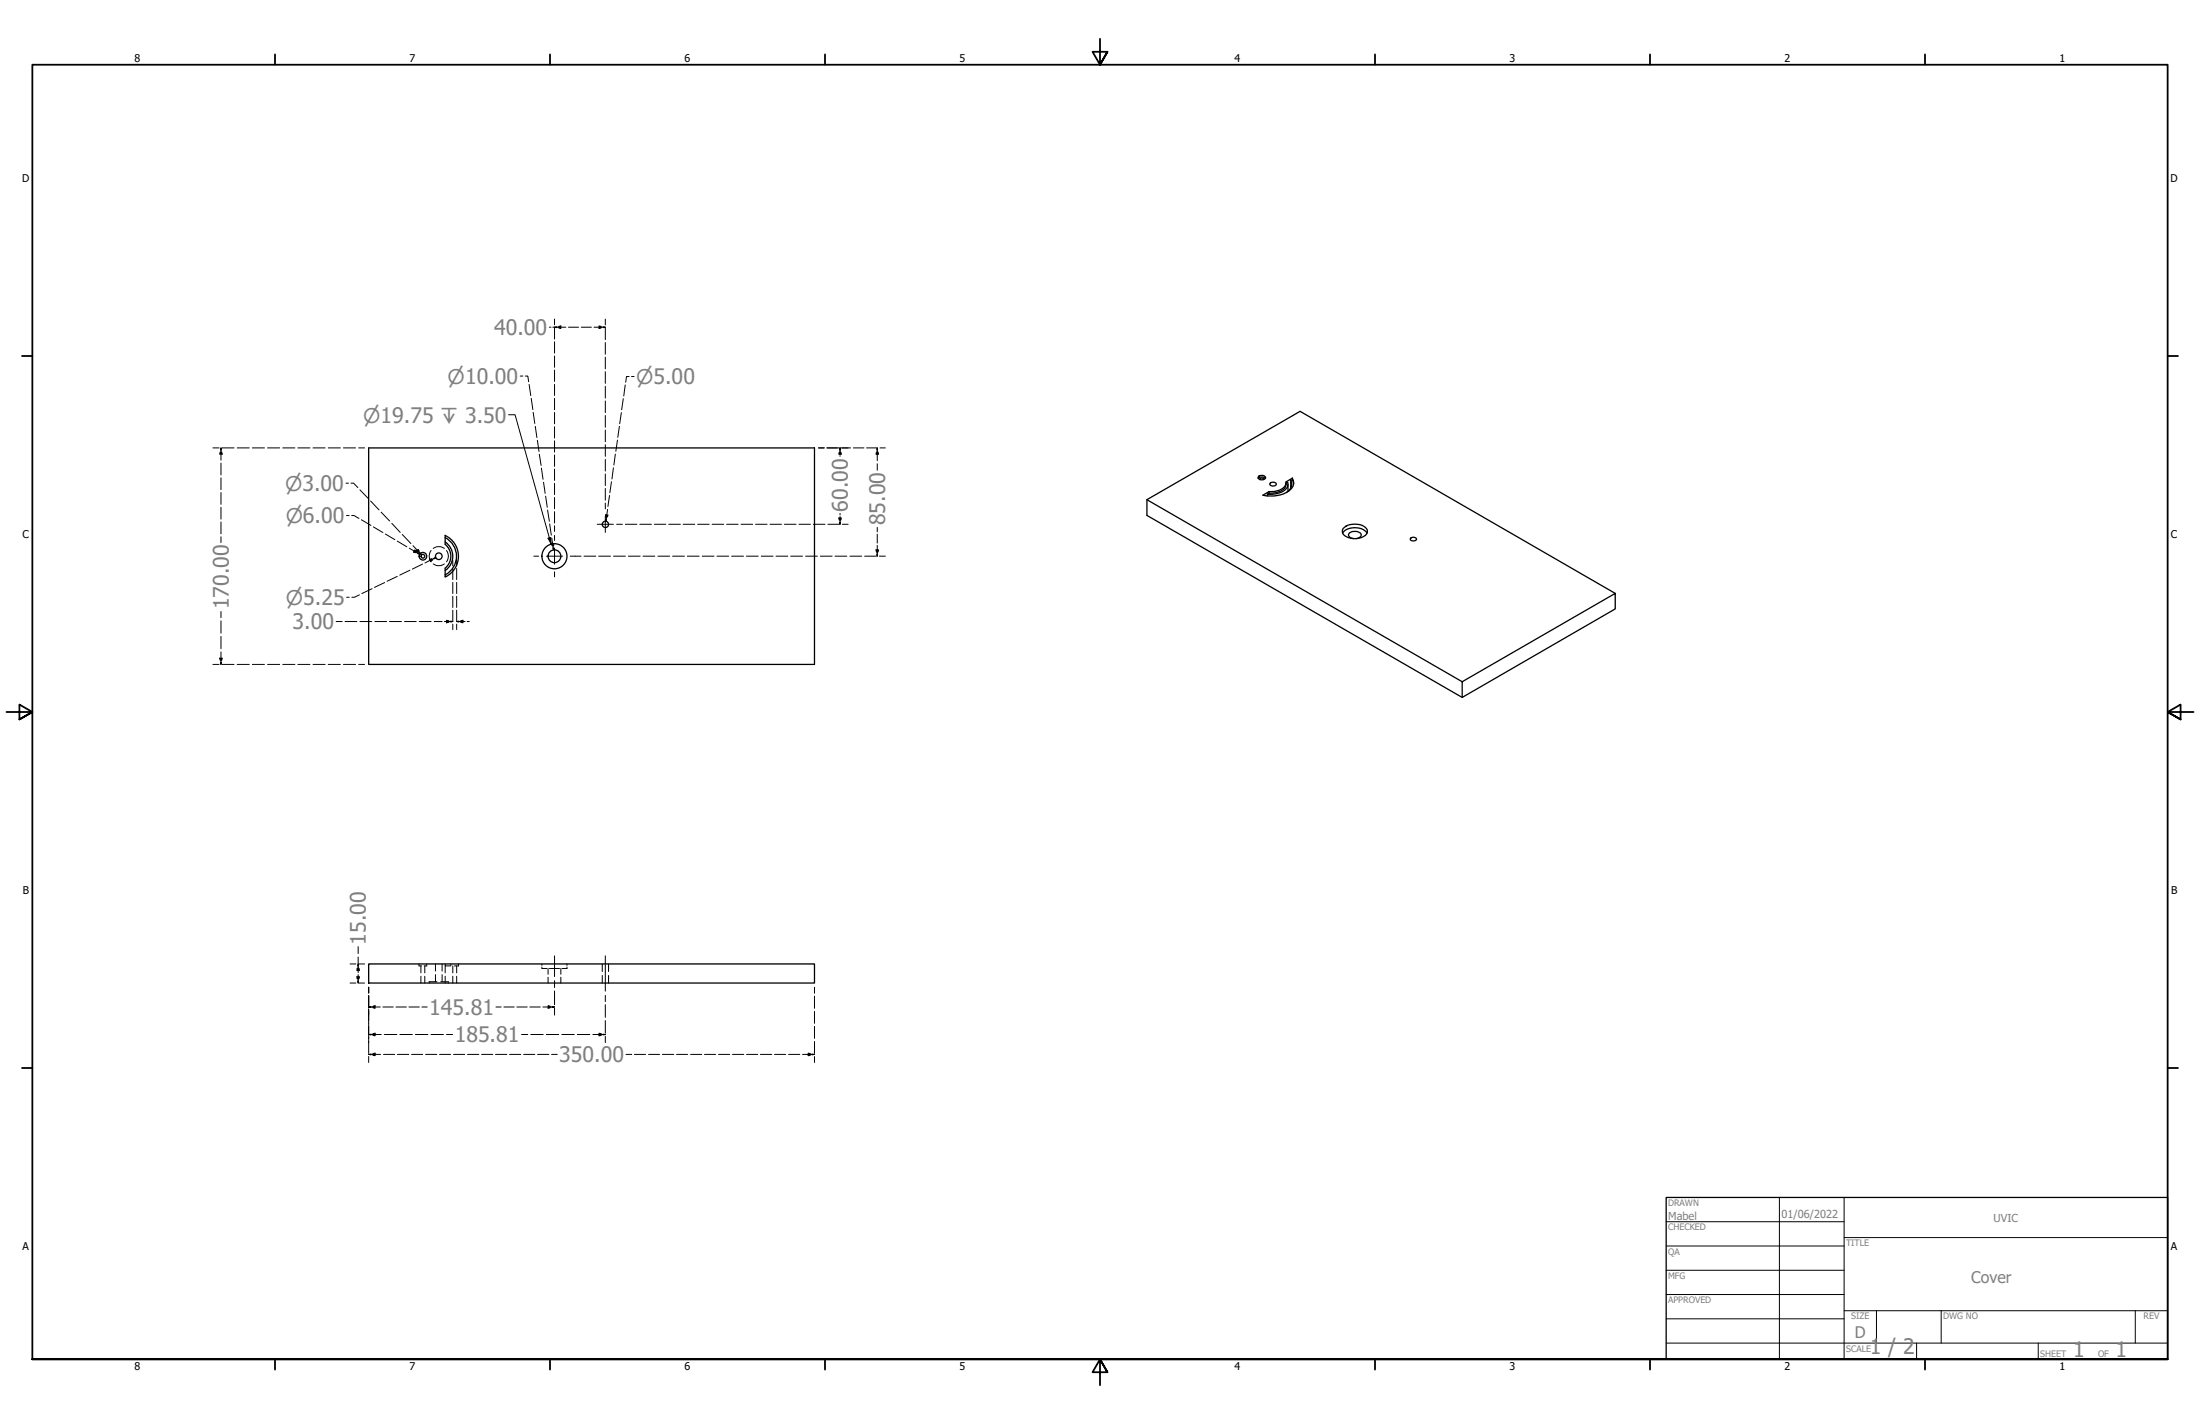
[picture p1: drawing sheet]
<svg xmlns="http://www.w3.org/2000/svg" width="864mm" height="559mm" viewBox="0 0 864 559" stroke-linecap="round" stroke-linejoin="round" font-family="sans-serif">
<!-- layer: Oculto (ANSI) -->
<g fill="none" stroke="#000" stroke-width=".39">
<path d="M169.2 216a3.6 3.6 0 0 0 0 4.5M170.1 215.2a3.8 3.8 0 0 1 4.3 0M175.3 216a3.6 3.6 0 0 1 0 4.5M170.1 221.3a3.8 3.8 0 0 0 4.3 0M164.5 378.8v.2h1M164.5 378.3v.2M165.2 379v2.8M166.8 379v2.8M167.5 378.8v.2h-1M167.5 378.3v.2M170.9 378.3v2.8M173.5 378.3v2.8"/>
<path d="M174.8 378.8l.1 .2M174.8 378.3v.2M174.8 379v2.8M175 379h1.8M177 378.3v.2M177 378.8v.2M177.7 379v2.8M179.3 379v2.8M180 378.8v.2h-1.6M180 378.3v.2M212.7 379.5v.5h2M212.7 378.3v.5"/>
<path d="M222.6 379.5v.5h-2M222.6 378.3v.5M236.4 378.3v3M238.9 378.3v3M165.2 383.1v2.7M166.8 383.1v2.7M168.5 385.6v.2M170.9 382.5v2.8M171.5 385.3l-3 .1M173 385.3l3 .1M173.5 382.5v2.8M174.8 383.1v2.7"/>
<path d="M176 385.6v.2M177.7 383.1v2.7M179.3 383.1v2.7M215.1 380v2.3M215.1 383.5v2.3M215.6 380h4M220.2 380v2.3M220.2 383.5v2.3M236.4 382.8v3M238.9 382.8v3"/>
</g>
<!-- layer: Visible (ANSI) -->
<g fill="none" stroke="#000" stroke-width=".51">
<path d="M144.7 175.8h175v84.9h-175zM450.2 196.1l123.8 71.4M493.9 187.7l1.1-.5 1.1 .1 .6 .4M494.2 186.8l2-.1a.73 .73 0 0 1 .5 1.1 1.72 1.72 0 0 1-2.9-.5zM494.6 188.2a.7 .7 0 0 1 .7-.6 .7 .7 0 0 1 .7 .6M497.5 193.9v.7M498.2 192.9v.6l-.7 .4M498.8 189.4l1.3-.2 .8 .4a1.21 1.21 0 0 1-.8 1.2 1.21 1.21 0 0 1-1.4-.4l-.3-.5zM504.8 189.5v.6a4.5 4.5 0 0 1-4.6 3.3l-2 .1M504.8 189.7l.7-.4a3.8 3.8 0 0 1-3.7 4.2l-4.3 .4M505.6 190.1v2.7M506.7 188.6a3.4 3.4 0 0 1-1.7 4.7"/>
<path d="M506.7 188.6v2.9M507.3 187.6l-2.5 1.5a4.3 4.3 0 0 1-4.5 3.7l-2.1 .1M507.3 187.6a3.9 3.9 0 0 1-2.4 5.7 13.6 13.6 0 0 1-9.2 1l2.5-1.4M507.3 188.3l.5 1.4M507.3 187.6v.7M507.3 188.3l-.6 .3M174.7 211a8.2 8.2 0 0 1 4.5 7.3 8.2 8.2 0 0 1-4.5 7.3M174.7 210.1a8.9 8.9 0 0 1 5.3 8.1 8.9 8.9 0 0 1-5.3 8.2M174.7 213.6a6 6 0 0 1 0 9.4M174.7 212.7a6.8 6.8 0 0 1 0 11.2M174.8 210.1v3.5M527 209.2a6.4 6.4 0 0 1 9.6 0"/>
<path d="M527.2 207.4a7 7 0 0 1 9.2 0 2.02 2.02 0 0 1-1.1 3.1 6.9 6.9 0 0 1-8.1-.9 2.1 2.1 0 0 1 0-2.2zM531.2 211.3l-.6-.1a1.31 1.31 0 0 1-1.3-1.4 1.31 1.31 0 0 1 1.5-1.2h2a1.28 1.28 0 0 1 1.3 .6 1.28 1.28 0 0 1-.1 1.4l-1.6 .7M553.7 211.3a1.26 1.26 0 0 1 1.3-.5 1.26 1.26 0 0 1 .9 1l-1.1 .5a.88 .88 0 0 1-1.1-1zM174.8 222.9v3.5M634 232.9l-123.7-71.5-60.1 34.7v6.1l123.8 71.5M574 267.5l60-34.6v6.1l-60 34.7zM144.7 378.3h175v7.5h-175z"/>
<circle cx="166" cy="218.3" r=".73"/>
<circle cx="166" cy="218.3" r="1.49"/>
<circle cx="172.2" cy="218.3" r="1.3"/>
<circle cx="217.6" cy="218.3" r="2.51"/>
<circle cx="217.6" cy="218.3" r="4.9"/>
<circle cx="237.6" cy="205.8" r="1.24"/>
</g>
<!-- layer: Border (ANSI) -->
<g fill="none" stroke="#000" stroke-width=".7">
<path d="M431.8 15.2v10.2l-2.9-5.1h5.8l-2.9 5.1 2.9-5.1M107.9 21.3v4.1M215.9 21.3v4.1M323.8 21.3v4.1M539.8 21.3v4.1M647.7 21.3v4.1M755.6 21.3v4.1M8.6 139.7h4.1M850.9 139.7h4.1M2.5 279.4h10.2l-5.1-2.9v5.8l5.1-2.9-5.1 2.9M861.1 279.4h-10.2l5.1-2.9v5.8l-5.1-2.9 5.1 2.9M8.6 419.1h4.1"/>
<path d="M850.9 419.1h4.1M12.7 533.4v-508h838.2v508h-838.2h838.2M107.9 533.4v4.1M215.9 533.4v4.1M323.8 533.4v4.1M434.7 538.5l-2.9-5.1 2.9 5.1h-5.8l2.9-5.1v10.2M539.8 533.4v4.1M647.7 533.4v4.1M755.6 533.4v4.1"/>
</g>
<g fill="none" stroke="#000" stroke-width=".39">
<path d="M654 479.4h69.9M698.5 469.9v63.5M723.9 469.9v63.5M654 488.9h69.9M654 498.5h69.9M723.9 485.6h127M654 508h69.9M654 517.5h69.9M723.9 514.3h127M736.6 514.3v12.7M762 514.3v12.7M838.2 514.3v12.7"/>
<path d="M654 527h196.9M752.3 527v6.4M800.1 527v6.4"/>
</g>
<path d="M654 469.9h196.9v63.5h-196.9z" fill="none" stroke="#000" stroke-width=".51"/>
<!-- layer: Cota (ANSI) -->
<g fill="none" stroke="#000" stroke-width=".39">
<path d="M215.6 128.4h.7M217 128.4h1.5M217.7 125.2v2.2M217.7 128.6v4.4M217.7 134.1v4.5M217.7 139.7v4.4M218.5 128.3l-.8 .1 .8 .2M219.3 128.4h2.8M219.3 128.1l.9-.2v.4M220.2 128.6v.3l-.9-.2M223.1 128.4h4M228.2 128.4h4"/>
<path d="M233.2 128.4h2.8M235.1 128.6v.3l.9-.2M236 128.1l-.9-.2v.4M236.8 128.3l.8 .1-.8 .2M236.8 128.4h.8M237.6 125.2v2.3M237.6 128.7v4.6M237.6 134.4v4.6M204.2 147.6h1M206.2 147.6h1l.3 2.2M207.7 150.9l.6 4.4M208.5 156.3l.7 4.4"/>
<path d="M217.7 145.2v4.5M217.7 150.8v4.4M217.7 156.3v4.5M237.6 140.1v4.6M237.6 145.9v4.5M237.6 151.6v4.6M237.6 157.4v4.5M244.7 156.5l-.7 4.3M245.4 151.1l-.5 4.3M247 147.8h-1.1l-.3 2.2M247.9 147.8h1M83.6 175.8h2.4"/>
<path d="M86.4 177.4l-.2 .8h.4M86.6 176.6l.1-.8 .2 .8M86.7 175.8v.8M86.7 177.4v3.2M87.1 177.4l.1 .8h-.3M87.1 175.8h4.8M93.1 175.8h4.8M99.1 175.8h4.7M105 175.8h4.8M111 175.8h4.8M116.9 175.8h4.8M122.9 175.8h4.7"/>
<path d="M128.8 175.8h4.8M134.8 175.8h4.8M140.8 175.8h2.3M209.3 161.8l.6 4.4M210.1 167.3l.7 4.4M210.9 172.8l.7 4.4M211.7 178.2l.7 4.4M217.7 161.9v4.4M217.7 167.4v4.5M217.7 173v4.4M217.7 178.6v4.4M237.6 163.1v4.5"/>
<path d="M237.6 168.8v4.6M237.6 174.5v4.6M241.6 178.2l-.6 4.3M242.4 172.7l-.7 4.4M243.1 167.3l-.6 4.3M243.9 161.9l-.6 4.3M321.3 175.8h2.4M324.5 175.8h4.9M329.4 177.4l-.2 .8h.4M329.6 176.6l.2-.8 .1 .8M329.8 177.4v1.1M329.8 178.8v.3"/>
<path d="M330.1 177.4l.2 .8h-.4M333.9 175.8h-4.2l.1 .8M335 175.8h4.2M340.2 175.8h4.2v.8M344 177.4l-.1 .8h.3M344.2 176.6l.2-.8 .1 .8M344.4 177.4v3.4M344.7 177.4l.2 .8h-.4M345.4 175.8h2.1M86.7 181.7v4.7M86.7 187.5v4.7M86.7 193.3v4.6"/>
<path d="M86.7 199.1v4.6M135.8 189.6h1M137.8 189.6h1l1.7 1.7M141.3 192.2l3.4 3.5M145.5 196.6l3.3 3.5M212.5 183.7l.7 4.4M213.4 189.2l.6 4.4M214.2 194.7l.6 4.4M217.7 184.1v4.4M217.7 189.7v4.4M217.7 195.2v4.4M237.6 180.3v4.5"/>
<path d="M237.6 186v4.6M237.6 191.7v4.6M237.6 197.4v2.3M238.5 199.9l-.4 3M239.3 194.4l-.7 4.4M240 189l-.6 4.4M240.8 183.6l-.6 4.4M344.4 182v2.5M86.7 204.9v4.6M86.7 210.6v2.3M136 202.3h1M138 202.3h1l1.9 1.2"/>
<path d="M141.9 204l3.7 2.2M146.6 206.8l3.7 2.2M149.6 201l3.4 3.5M151.3 209.6l3.7 2.2M153.8 205.4l3.3 3.5M156 212.3l3.7 2.3M157.9 209.7l3.4 3.6M160.7 215.1l2.6 1.6M162.1 214.1l2.2 2.4M162.4 216.3l-.1 .4 .8 .2M162.6 216.1l.2-.3 .6 .5M163.6 216l-.2 .2 .7 .5"/>
<path d="M163.9 215.8l.2-.2 .5 .7M164 217l.7 .5M164.1 216.9l.6 .6-.8-.3M164.9 217.1l.6 .6M165 217l.5 .7-.7-.5M169.4 219.3l-.8 .2 .1 .3M169.5 219.6l-2.7 1.3M169.7 219.8l-.7 .5-.1-.2M170.2 219.1l.9-.3-.7 .5M171.1 218.8l-.8 .4M177.7 219.8v2.3M179.3 219.8v2.2"/>
<path d="M214.9 200.2l.7 4.3M215.8 205.6l.6 4.4M216.6 211.1l.4 3M216.7 213.4h-.3l.3 .8M217.1 213.3l.3-.1v.9M217.2 214.9l.1 .9M217.3 214.9v.9l-.3-.8M217.7 200.8v4.4M217.7 206.3v2.2M225.7 218.2h2.4M229.2 218.2h4.7M235 218.2h4.6"/>
<path d="M237.7 203.6l.1 .9 .3-.8M237.9 203.7l-.1 .8M238 202h-.3v.8M238.3 202.1h.4l-.3 .8M240.9 218.2h4.6M242.1 205.7h2.2M245.5 205.7h4.5M246.6 218.2h4.7M251.1 205.7h4.6M252.4 218.2h4.6M256.9 205.7h4.5M258.3 218.2h4.6"/>
<path d="M262.5 205.7h4.6M264 218.2h4.7M268.2 205.7h4.5M269.8 218.2h4.6M273.9 205.7h4.5M275.7 218.2h4.6M279.5 205.7h4.6M281.4 218.2h4.7M285.2 205.7h4.6M287.2 218.2h4.6M290.9 205.7h4.6M293 218.2h4.6"/>
<path d="M296.6 205.7h4.5M298.8 218.2h4.7M302.3 205.7h4.5M304.6 218.2h4.6M307.9 205.7h4.6M310.4 218.2h4.6M313.6 205.7h4.5M316.2 218.2h4.7M319.3 205.7h4.5M322 218.2h4.6M325 205.7h4.5M327.8 218.2h4.6"/>
<path d="M329.6 204.9l.2 .8 .1-.8M329.6 203.3h-.4l.2 .8M329.8 201.5v.6M329.8 202.7v1.4M329.8 204.9v.8M329.9 203.3h.4l-.2 .8M330.6 205.7h2.3M333.6 218.2h4.7M339.4 218.2h4.6M344.2 217.4l.2 .8 .1-.8M344.2 215.8h-.3l.1 .8M344.4 206.9v1.8"/>
<path d="M344.4 209.6v3.5M344.4 214v2.6M344.4 217.4v.8M344.5 215.8h.4l-.2 .8M345.2 218.2h2.3M86.7 240v2.4M136.1 234.4h1M141.1 233.4l-2 1h-1M146 231l-4 1.9M151 228.6l-4 1.9M156 226.2l-4 1.9M160.9 223.8l-4 1.9"/>
<path d="M165.9 221.4l-4 1.9M177.7 239.5v4.4h-.8M177.7 223.1v4.4M177.7 228.5v4.4M177.7 234v4.4M179.3 223.1v4.4M179.3 228.5v4.4M179.3 234v4.4M179.3 239.5v4.3M86.6 259.9l.1 .8 .2-.8M86.6 258.3h-.4l.2 .8M86.7 243.6v4.9"/>
<path d="M86.7 249.7v4.9M86.7 255.8v3.3M86.7 259.9v.8M86.9 258.3h.3l-.1 .8M132 243.9h2.3M135.4 243.9h4.7M141.3 243.9h4.6M147.1 243.9h4.7M152.9 243.9h4.7M158.7 243.9h4.7M164.6 243.9h4.6M170.4 243.9h3.1"/>
<path d="M174.4 243.9h1.7M175.3 244.1v.3l.8-.2M176.1 243.6l-.8-.2v.3M176.9 243.7l.8 .2-.8 .2M177.7 244.9v2.2M179.3 243.9h.8M179.3 244.9v2.2M180.1 243.7l-.8 .2 .8 .2M180.9 243.9h1.7M180.9 243.6l.8-.2v.3M181.7 244.1v.3l-.8-.2M183.4 243.9h.8"/>
<path d="M83.6 260.7h2.4M87.1 260.7h4.8M93.1 260.7h4.8M99.1 260.7h4.7M105 260.7h4.8M111 260.7h4.8M116.9 260.7h4.8M122.9 260.7h4.7M128.8 260.7h4.8M134.8 260.7h4.8M140.8 260.7h2.3M137.4 378.3h2.3"/>
<path d="M140.2 379.9l-.1 .9h.3M140.4 379.1l.2-.8 .1 .8M140.6 371.5v2.7M140.6 375.5v3.6M140.6 379.9v1.7M140.8 378.3h2.3M140.9 379.9l.2 .9h-.4M137.4 385.8h2.3M140.4 384.9l.2 .9 .1-.9M140.4 383.3h-.3l.1 .8M140.6 382.5v1.6M140.6 384.9v.9"/>
<path d="M140.7 383.3h.4l-.2 .8M140.8 385.8h2.3M144.7 387.4v2.4M144.7 390.7v5M144.7 396.1v17.3M144.7 395.2h.9M145.6 395l-.9 .2 .9 .2M146.4 394.8l.9-.1v.3M146.4 395.2h2.9M147.3 395.4v.3l-.9-.2M150.3 395.2h4.1M155.4 395.2h4.1"/>
<path d="M160.5 395.2h4.1M165.6 395.2h2.1M194.7 395.2h2M197.8 395.2h4.1M202.9 395.2h4M208 395.2h4.1M213.1 395.2h2.9M215.1 395.4v.3l.9-.2M216 394.8l-.9-.1v.3M216.8 395l.9 .2-.9 .2M216.8 395.2h.9M217.7 384.8v2.7"/>
<path d="M217.7 388.9v5.4M217.7 395.6v2.7M237.6 390.6v2.5M237.6 394.3v4.9M319.7 387.4v2.4M319.7 390.9v4.8M319.7 396.9v4.7M144.7 413.8h.9M144.7 414.6v2.3M144.7 406h.9M145.6 413.6l-.9 .2 .9 .2M145.6 405.8l-.9 .2 .9 .1"/>
<path d="M146.4 413.8h3M146.4 413.4l.9-.1v.3M146.4 405.6l.9-.2v.4M146.4 406h3.3M147.3 414v.3l-.9-.2M147.3 406.1v.4l-.9-.2M150.6 413.8h4.3M150.9 406h4.9M156 413.8h4.5M157 406h4.9M161.5 413.8h4.4M163.1 406h4.9"/>
<path d="M167.1 413.8h4.3M169.2 406h4.9M172.5 413.8h4.4M175.3 406h2.4M178.1 413.8h4.3M183.5 413.8h4.5M189 413.8h4.4M194.5 413.8h4.4M200 413.8h4.4M204.7 406h2.4M205.5 413.8h4.4M208.3 406h4.9"/>
<path d="M211 413.8h4.5M214.4 406h4.9M216.5 413.8h2.3M220.5 406h4.9M226.6 406h4.9M232.7 406h3.3M235.1 406.1v.4l.9-.2M236 405.6l-.9-.2v.4M236.8 405.8l.8 .2-.8 .1M236.8 406h.8M237.6 400.5v4.9M237.6 406.7v2.4"/>
<path d="M245.7 413.8h2.3M249 413.8h4.4M254.6 413.8h4.4M260 413.8h4.5M265.6 413.8h4.3M271.1 413.8h4.4M276.5 413.8h4.4M282.1 413.8h4.3M287.5 413.8h4.5M293.1 413.8h4.3M298.5 413.8h4.5M304 413.8h4.4"/>
<path d="M309.6 413.8h4.3M315 413.8h3.1M317.2 414v.3l.9-.2M318.1 413.4l-.9-.1v.3M318.9 413.6l.8 .2-.8 .2M318.9 413.8h.8M319.7 402.8v4.7M319.7 408.7v4.7M319.7 414.6v2.3"/>
</g>
<g fill="#000">
<path d="M217.7 128.4l2.5-.5v1z" fill-rule="evenodd"/>
<path d="M235.1 127.9l2.5 .5-2.5 .5z" fill-rule="evenodd"/>
<path d="M86.7 175.8l.5 2.4h-1z" fill-rule="evenodd"/>
<path d="M329.8 175.8l.5 2.4h-1.1z" fill-rule="evenodd"/>
<path d="M344.4 175.8l.5 2.4h-1z" fill-rule="evenodd"/>
<path d="M162.8 215.8l1.9 1.7-2.4-.8z" fill-rule="evenodd"/>
<path d="M163.4 216.2l.7-.6 1.4 2.1z" fill-rule="evenodd"/>
<path d="M216.4 213.4l1-.2-.1 2.6z" fill-rule="evenodd"/>
<path d="M237.7 202l1 .1-.9 2.4z" fill-rule="evenodd"/>
<path d="M329.2 203.3h1.1l-.5 2.4z" fill-rule="evenodd"/>
<path d="M343.9 215.8h1l-.5 2.4z" fill-rule="evenodd"/>
<path d="M168.6 219.5l2.5-.7-2.1 1.5z" fill-rule="evenodd"/>
<path d="M86.2 258.3h1l-.5 2.4z" fill-rule="evenodd"/>
<path d="M175.3 243.4l2.4 .5-2.4 .5z" fill-rule="evenodd"/>
<path d="M179.3 243.9l2.4-.5v1z" fill-rule="evenodd"/>
<path d="M140.1 383.3h1l-.5 2.5z" fill-rule="evenodd"/>
<path d="M140.6 378.3l.5 2.5h-1z" fill-rule="evenodd"/>
<path d="M144.7 395.2l2.6-.5v1z" fill-rule="evenodd"/>
<path d="M215.1 394.7l2.6 .5-2.6 .5z" fill-rule="evenodd"/>
<path d="M144.7 413.8l2.6-.5v1z" fill-rule="evenodd"/>
<path d="M144.7 406l2.6-.6v1.1z" fill-rule="evenodd"/>
<path d="M235.1 405.4l2.5 .6-2.5 .5z" fill-rule="evenodd"/>
<path d="M317.2 413.3l2.5 .5-2.5 .5z" fill-rule="evenodd"/>
</g>
<!-- layer: Marca de centro (ANSI) -->
<path d="M209.5 218.2h2M214.5 218.2h6.4M217.7 210.1v2M217.7 215.1v6.3M223.8 218.2h1.9M234.4 205.7h6.4M237.6 202.6v6.3M217.7 224.4v2" fill="none" stroke="#000" stroke-width=".39"/>
<!-- layer: Eje (ANSI) -->
<path d="M217.7 375.1v8.1M237.6 375.1v13.8" fill="none" stroke="#000" stroke-width=".39"/>
<path d="M199.6 162.8h2.6l14.1 50.7M215.1 211.2l1.1-.3 .1 2.6z" fill="none" stroke="#000" stroke-width=".39"/>
<path d="M215.1 211.2l1.1-.3 .1 2.6z" fill-rule="evenodd" fill="#000"/>
<g font-size="8.4" fill="#808080">
<text x="194" y="131.4">40.00</text>
<text x="332.8" y="200.7" transform="rotate(-90 332.8 200.7)">60.00</text>
<text x="347.4" y="206.2" transform="rotate(-90 347.4 206.2)">85.00</text>
<text x="89.8" y="239.1" transform="rotate(-90 89.8 239.1)">170.00</text>
<text x="114.9" y="247">3.00</text>
<text x="143.6" y="370.6" transform="rotate(-90 143.6 370.6)">15.00</text>
<text x="168.5" y="398.2">145.81</text>
<text x="178.5" y="409">185.81</text>
<text x="219.5" y="416.8">350.00</text>
<text x="734" y="531.3">1 / 2</text>
<text x="813.8" y="532.6">1</text>
<text x="830.5" y="532.6">1</text>
</g>
<g font-size="7.9" fill="#808080">
<text x="175.7" y="150.5">⌀10.00</text>
<text x="249.7" y="150.7">⌀5.00</text>
<text x="142.6" y="165.8">⌀19.75 ↧ 3.50</text>
<text x="111.9" y="192.5">⌀3.00</text>
<text x="112.1" y="205.2">⌀6.00</text>
<text x="112.2" y="237.3">⌀5.25</text>
</g>
<g font-size="6.3" fill="#808080">
<text x="773.8" y="503.4">Cover</text>
<text x="728.1" y="524.9">D</text>
</g>
<g font-size="4.3" fill="#808080">
<text x="654.8" y="478.6">Mabel</text>
<text x="699.3" y="478">01/06/2022</text>
<text x="782.5" y="479.4">UVIC</text>
</g>
<g font-size="4.2">
<text x="52.8" y="24.4">8</text>
<text x="160.8" y="24.4">7</text>
<text x="268.7" y="24.4">6</text>
<text x="376.7" y="24.4">5</text>
<text x="484.6" y="24.4">4</text>
<text x="592.6" y="24.4">3</text>
<text x="700.5" y="24.4">2</text>
<text x="808.5" y="24.4">1</text>
<text x="8.8" y="71.4">D</text>
<text x="852" y="71.4">D</text>
<text x="8.9" y="211.1">C</text>
<text x="852.2" y="211.1">C</text>
<text x="9" y="350.8">B</text>
<text x="852.2" y="350.8">B</text>
<text x="8.9" y="490.5">A</text>
<text x="852.2" y="490.5">A</text>
<text x="52.8" y="537.5">8</text>
<text x="160.8" y="537.5">7</text>
<text x="268.7" y="537.5">6</text>
<text x="376.7" y="537.5">5</text>
<text x="484.6" y="537.5">4</text>
<text x="592.6" y="537.5">3</text>
<text x="700.5" y="537.5">2</text>
<text x="808.5" y="537.5">1</text>
</g>
<g font-size="3.5" fill="#808080">
<text x="654.8" y="473.2">DRAWN</text>
<text x="654.8" y="482.8">CHECKED</text>
<text x="724.7" y="488.9">TITLE</text>
<text x="654.8" y="492.3">QA</text>
<text x="654.8" y="501.8">MFG</text>
<text x="654.8" y="511.4">APPROVED</text>
<text x="726.7" y="517.7">SIZE</text>
<text x="762.8" y="517.7">DWG NO</text>
<text x="841.4" y="517.7">REV</text>
<text x="724.7" y="530.4">SCALE</text>
<text x="800.9" y="532.6">SHEET</text>
<text x="823.6" y="532.6">OF</text>
</g>
</svg>
